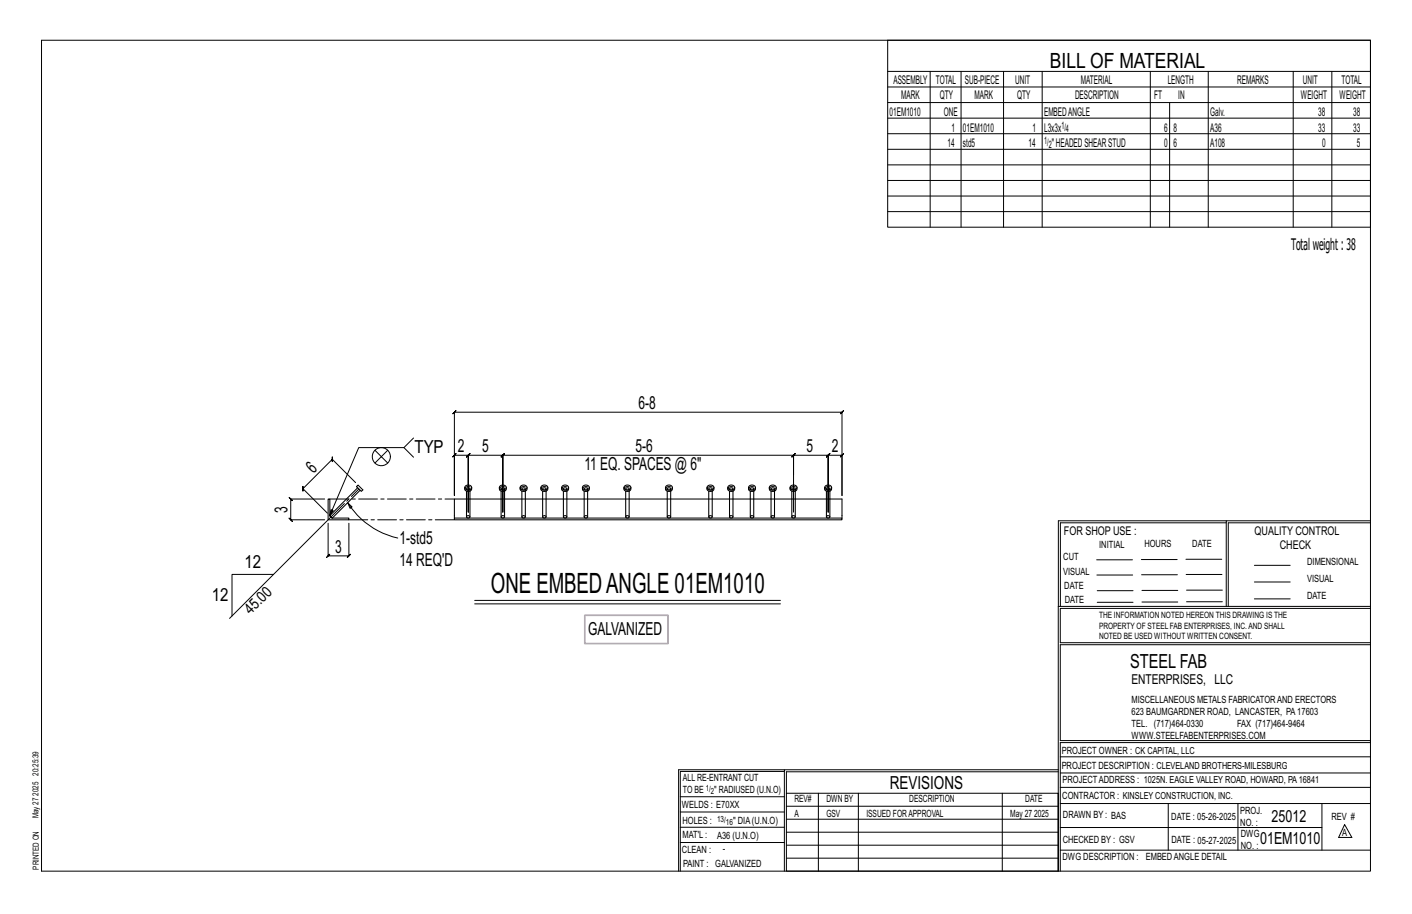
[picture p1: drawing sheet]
<svg xmlns="http://www.w3.org/2000/svg" width="432mm" height="279mm" viewBox="0 0 432 279" stroke-linecap="round" stroke-linejoin="round" font-family="sans-serif">
<g fill="none" stroke="#000" stroke-width=".31">
<path d="M12.7 12.3h406.4v254h-406.4zM271.5 12.3h147.6v57.2h-147.6zM271.5 21.8h147.6M271.5 26.6h147.6M271.5 31.4h147.6M271.5 36.1h147.6M284.5 21.8v47.7M293.9 21.8v47.7M306.9 21.8v47.7M318.7 21.8v47.7M351.8 21.8v47.7M357.7 31.4v38.1"/>
<path d="M369.5 21.8v47.7M395.5 21.8v47.7M407.3 21.8v47.7M271.5 40.9h147.6M271.5 45.6h147.6M271.5 50.4h147.6M271.5 55.2h147.6M271.5 59.9h147.6M271.5 64.7h147.6M114.7 137.6l1.9 2 2-2M123.5 136.8l3 3M126.5 133.9l-3 2.9h-13.8l-8.8 20.8 .3-1.8 .7 .3-1 1.5"/>
<path d="M99.3 152.5h-10.4l-.5-.5 1 1-.5-.5v6.4l-.5-.5 1 1-.5-.5h10.4M100.3 160v9.9l-.5 .5 1-1-.5 .5h6.4l-.5 .5 1-1-.5 .5v-9.9M101.2 158l-31 31M106.4 153.7l1.3 1.3-.6 .4zM106.4 153.7a24.4 24.4 0 0 0 15.2 10.8M108.7 147.5l-7.1-7.1v-.7v1.4v-.7l-9 9v-.7v1.4v-.7l7.5 7.5M114.7 141.5l1.9-1.9 2 1.9M242.7 145.2v-6l.5-.5-1 1 .5-.5h-88.9l.5-.5-1 1 .5-.5v17.4v-17.4l.5-.5-1 1 .5-.5h-10.6l.5-.5-1 1 .5-.5v17.4v-17.4l.5-.5-1 1 .5-.5h-4.2l.5-.5-1 1 .5-.5v12.3v-25.5l-.5 .5 1-1-.5 .5h118.5l-.5 .5 1-1-.5 .5v25.5v-12.3l.5-.5-1 1 .5-.5h-4.2l.5-.5-1 1 .5-.5v17.4v-17.4l.5-.5-1 1 .5-.5h-10.6l.5-.5-1 1 .5-.5v17.4M375 159.8h-50.7v25.6M375 159.2h-51.3l-.1 107.1M419.1 159.2h-44.1v26.2M419.1 159.8h-43.5v25.6"/>
<path d="M83.6 175.6h-12.7v12.7M335.4 171.1h10.9M335.4 175.8h11M349 171h11M349.1 175.7h11M362.7 171h10.9M362.7 175.6h11M383.6 172.8h11M383.6 177.9h11M145.2 183.5h93.5M145.2 184.6h93.5M323.7 185.4h95.4"/>
<path d="M335.5 184.1h11M335.5 180.6h11M349.2 184h11M349.2 180.5h11M362.9 180.4h10.9M362.9 184h10.9M383.6 183.1h11M419.1 186h-94.9v10.5h94.9M419.1 197.1h-94.9v29.3h94.9v.6h-94.9v39.3M239.9 235.8h-31.9v30.5M239.9 235.3h-32.4v31M323.6 235.3h-83.7v31"/>
<path d="M323.6 235.9h-83.1v6.6M324.2 236.3h94.9M324.2 231.4h94.9M208 252.9h31.9M208 257.5h31.9M208 243.6h31.9M208 248.2h31.9M240.5 242.5h83.1v23.8h-83.1zM240.5 258.4h83.1M240.5 254.4h83.1M240.5 250.4h83.1M240.5 246.5h83.1"/>
<path d="M250.3 242.5v23.8M262.5 242.5v23.8M306.5 242.5v23.8M324.2 253h80.1M324.2 245.6h94.9M324.2 259.9h94.9M324.2 240.7h94.9M357.3 245.6v14.3M378.6 245.6v14.3M404.3 245.6v14.3M411.2 252.1l2.2 3.9h-4zM240.5 262.3h83.1"/>
<circle cx="116.6" cy="139.6" r="2.77"/>
</g>
<path d="M178.8 188.1h25.5v8.6h-25.5z" fill="none" stroke="#f0f" stroke-width=".5"/>
<g fill="none" stroke="#000" stroke-width=".32">
<path d="M100.3 152.5h.6v5.1a.79 .79 0 0 0 .8 .8h5v.5h-6.4zM109 148.7l.5-.4 1.5 1.5-.5 .4zM109.4 149.1l-8.5 8.5 .7 .8 8.5-8.5M139 158.4h118.5v.5h-118.5zM142.1 149a1.07 1.07 0 0 0 1.1 1.2 1.07 1.07 0 0 0 1-1.2M142.4 148.5a1.04 1.04 0 0 1 1.1-.2 1.04 1.04 0 0 1 .7 1 1.07 1.07 0 0 1-1.2 .5 1.07 1.07 0 0 1-.8-1zM142.7 152.5h-3.7v5.9M142.7 150.1v7.9l.5 .4 .5-.4v-7.9M143.7 152.5h9.5M152.7 149a1.07 1.07 0 0 0 1.1 1.2 1.07 1.07 0 0 0 1-1.2M153 148.5a1.04 1.04 0 0 1 1.1-.2 1.04 1.04 0 0 1 .7 1 1.07 1.07 0 0 1-1.2 .5 1.07 1.07 0 0 1-.8-1zM153.2 150.1v7.9l.6 .4 .5-.4v-7.9"/>
<path d="M154.3 152.5h5.3M159.1 149a1.07 1.07 0 0 0 1 1.2 1.07 1.07 0 0 0 1.1-1.2M159.3 148.5a1.04 1.04 0 0 1 1.2-.2 1.04 1.04 0 0 1 .6 1 1.07 1.07 0 0 1-1.2 .5 1.07 1.07 0 0 1-.8-1zM159.6 150.1v7.9l.5 .4 .6-.4v-7.9M160.7 152.5h5.2M165.4 149a1.07 1.07 0 0 0 1.1 1.2 1.07 1.07 0 0 0 1-1.2M165.7 148.5a1.04 1.04 0 0 1 1.1-.2 1.04 1.04 0 0 1 .7 1 1.07 1.07 0 0 1-1.2 .5 1.07 1.07 0 0 1-.8-1zM165.9 150.1v7.9l.6 .4 .5-.4v-7.9M167 152.5h5.3M171.8 149a1.07 1.07 0 0 0 1 1.2 1.07 1.07 0 0 0 1.1-1.2M172 148.5a1.04 1.04 0 0 1 1.2-.2 1.04 1.04 0 0 1 .6 1 1.07 1.07 0 0 1-1.2 .5 1.07 1.07 0 0 1-.8-1zM172.3 150.1v7.9l.5 .4 .6-.4v-7.9"/>
<path d="M173.4 152.5h5.2M178.1 149a1.07 1.07 0 0 0 1.1 1.2 1.07 1.07 0 0 0 1-1.2M178.4 148.5a1.04 1.04 0 0 1 1.1-.2 1.04 1.04 0 0 1 .7 1 1.07 1.07 0 0 1-1.2 .5 1.07 1.07 0 0 1-.8-1zM178.6 150.1v7.9l.6 .4 .5-.4v-7.9M179.7 152.5h11.6M190.8 149a1.07 1.07 0 0 0 1.1 1.2 1.07 1.07 0 0 0 1-1.2M191.1 148.5a1.04 1.04 0 0 1 1.1-.2 1.04 1.04 0 0 1 .7 1 1.07 1.07 0 0 1-1.2 .5 1.07 1.07 0 0 1-.8-1zM191.3 150.1v7.9l.6 .4 .5-.4v-7.9M192.4 152.5h11.6M203.5 149a1.07 1.07 0 0 0 1.1 1.2 1.07 1.07 0 0 0 1-1.2M203.8 148.5a1.04 1.04 0 0 1 1.1-.2 1.04 1.04 0 0 1 .7 1 1.07 1.07 0 0 1-1.2 .5 1.07 1.07 0 0 1-.8-1zM204 150.1v7.9l.6 .4 .5-.4v-7.9"/>
<path d="M205.1 152.5h11.6M216.2 149a1.07 1.07 0 0 0 1.1 1.2 1.07 1.07 0 0 0 1-1.2M216.5 148.5a1.04 1.04 0 0 1 1.1-.2 1.04 1.04 0 0 1 .7 1 1.07 1.07 0 0 1-1.2 .5 1.07 1.07 0 0 1-.8-1zM216.7 150.1v7.9l.6 .4 .5-.4v-7.9M217.8 152.5h5.3M222.6 149a1.07 1.07 0 0 0 1 1.2 1.07 1.07 0 0 0 1.1-1.2M222.8 148.5a1.04 1.04 0 0 1 1.2-.2 1.04 1.04 0 0 1 .6 1 1.07 1.07 0 0 1-1.2 .5 1.07 1.07 0 0 1-.8-1zM223.1 150.1v7.9l.5 .4 .6-.4v-7.9M224.2 152.5h5.2M228.9 149a1.07 1.07 0 0 0 1.1 1.2 1.07 1.07 0 0 0 1-1.2M229.2 148.5a1.04 1.04 0 0 1 1.1-.2 1.04 1.04 0 0 1 .7 1 1.07 1.07 0 0 1-1.2 .5 1.07 1.07 0 0 1-.8-1zM229.4 150.1v7.9l.6 .4 .5-.4v-7.9"/>
<path d="M230.5 152.5h5.3M235.3 149a1.07 1.07 0 0 0 1 1.2 1.07 1.07 0 0 0 1.1-1.2M235.5 148.5a1.04 1.04 0 0 1 1.2-.2 1.04 1.04 0 0 1 .6 1 1.07 1.07 0 0 1-1.2 .5 1.07 1.07 0 0 1-.8-1zM235.8 150.1v7.9l.5 .4 .6-.4v-7.9M236.9 152.5h5.2M241.6 149a1.07 1.07 0 0 0 1.1 1.2 1.07 1.07 0 0 0 1-1.2M241.9 148.5a1.04 1.04 0 0 1 1.1-.2 1.04 1.04 0 0 1 .7 1 1.07 1.07 0 0 1-1.2 .5 1.07 1.07 0 0 1-.8-1zM242.1 150.1v7.9l.6 .4 .5-.4v-7.9M243.2 152.5h9.5M252.2 149a1.07 1.07 0 0 0 1.1 1.2 1.07 1.07 0 0 0 1-1.2M252.4 148.5a1.04 1.04 0 0 1 1.2-.2 1.04 1.04 0 0 1 .6 1 1.07 1.07 0 0 1-1.1 .5 1.07 1.07 0 0 1-.8-1zM252.7 150.1v7.9l.6 .4 .5-.4v-7.9"/>
<path d="M253.8 152.5h3.7v5.9"/>
</g>
<g fill="none" stroke="#000" stroke-width=".31" stroke-dasharray="2 1.4">
<path d="M100.9 157.6h.1M101.6 158.4h.1M142.1 149.5a1.12 1.12 0 0 1 1.1-.8 1.12 1.12 0 0 1 1 .8M143.2 157.6l-.5 .4M143.7 152.5h-1M143.7 150.1l-.1-.8-.4-.2-.5 .2v.8M143.7 149.5l-.5 .4-.5-.4M143.7 158l-.5-.4M152.7 149.5a1.12 1.12 0 0 1 1.1-.8 1.12 1.12 0 0 1 1 .8M153.8 157.6l-.6 .4M154.3 152.5h-1.1M154.3 150.1l-.1-.8-.4-.2-.5 .2-.1 .8"/>
<path d="M154.3 149.5l-.5 .4-.6-.4M154.3 158l-.5-.4M159.1 149.5a1.12 1.12 0 0 1 1-.8 1.12 1.12 0 0 1 1.1 .8M160.1 157.6l-.5 .4M160.7 152.5h-1.1M160.7 150.1l-.1-.8-.5-.2-.4 .2-.1 .8M160.7 149.5l-.6 .4-.5-.4M160.7 158l-.6-.4M165.4 149.5a1.12 1.12 0 0 1 1.1-.8 1.12 1.12 0 0 1 1 .8M166.5 157.6l-.6 .4M167 152.5h-1.1M167 150.1l-.1-.8-.4-.2-.5 .2-.1 .8"/>
<path d="M167 149.5l-.5 .4-.6-.4M167 158l-.5-.4M171.8 149.5a1.12 1.12 0 0 1 1-.8 1.12 1.12 0 0 1 1.1 .8M172.8 157.6l-.5 .4M173.4 152.5h-1.1M173.4 150.1l-.1-.8-.5-.2-.4 .2-.1 .8M173.4 149.5l-.6 .4-.5-.4M173.4 158l-.6-.4M178.1 149.5a1.12 1.12 0 0 1 1.1-.8 1.12 1.12 0 0 1 1 .8M179.2 157.6l-.6 .4M179.7 152.5h-1.1M179.7 150.1l-.1-.8-.4-.2-.5 .2-.1 .8"/>
<path d="M179.7 149.5l-.5 .4-.6-.4M179.7 158l-.5-.4M190.8 149.5a1.12 1.12 0 0 1 1.1-.8 1.12 1.12 0 0 1 1 .8M191.6 157.7l-.3 .3M192.4 152.5h-1.1M192.4 150.1l-.1-.8-.4-.2-.5 .2-.1 .8M192.4 149.5l-.5 .4-.6-.4M192.4 158l-.3-.3h-.5M203.5 149.5a1.12 1.12 0 0 1 1.1-.8 1.12 1.12 0 0 1 1 .8M204.3 157.7l-.3 .3M205.1 152.5h-1.1M205.1 150.1l-.1-.8-.4-.2-.5 .2-.1 .8"/>
<path d="M205.1 149.5l-.5 .4-.6-.4M205.1 158l-.3-.3h-.5M216.2 149.5a1.12 1.12 0 0 1 1.1-.8 1.12 1.12 0 0 1 1 .8M217 157.7l-.3 .3M217.8 152.5h-1.1M217.8 150.1l-.1-.8-.4-.2-.5 .2-.1 .8M217.8 149.5l-.5 .4-.6-.4M217.8 158l-.3-.3h-.5M222.6 149.5a1.12 1.12 0 0 1 1-.8 1.12 1.12 0 0 1 1.1 .8M223.4 157.7l-.3 .3M224.2 152.5h-1.1M224.2 150.1l-.1-.8-.5-.2-.4 .2-.1 .8"/>
<path d="M224.2 149.5l-.6 .4-.5-.4M224.2 158l-.3-.3h-.5M228.9 149.5a1.12 1.12 0 0 1 1.1-.8 1.12 1.12 0 0 1 1 .8M229.7 157.7l-.3 .3M230.5 152.5h-1.1M230.5 150.1l-.1-.8-.4-.2-.5 .2-.1 .8M230.5 149.5l-.5 .4-.6-.4M230.5 158l-.3-.3h-.5M235.3 149.5a1.12 1.12 0 0 1 1-.8 1.12 1.12 0 0 1 1.1 .8M236.1 157.7l-.3 .3M236.9 152.5h-1.1M236.9 150.1l-.1-.8-.5-.2-.4 .2-.1 .8"/>
<path d="M236.9 149.5l-.6 .4-.5-.4M236.9 158l-.3-.3h-.5M241.6 149.5a1.12 1.12 0 0 1 1.1-.8 1.12 1.12 0 0 1 1 .8M242.4 157.7l-.3 .3M243.2 152.5h-1.1M243.2 150.1l-.1-.8-.4-.2-.5 .2-.1 .8M243.2 149.5l-.5 .4-.6-.4M243.2 158l-.3-.3h-.5M252.2 149.5a1.12 1.12 0 0 1 1.1-.8 1.12 1.12 0 0 1 1 .8M253 157.7l-.3 .3M253.8 152.5h-1.1M253.8 150.1l-.1-.8-.4-.2-.5 .2-.1 .8"/>
<path d="M253.8 149.5l-.5 .4-.6-.4M253.8 158l-.3-.3h-.5"/>
</g>
<path d="M100.9 152.5h38.1M101.2 158l8.6-8.5M106.7 158.9h32.3" fill="none" stroke="#000" stroke-width=".31" stroke-dasharray="5.8 1 1 1"/>
<text font-size="8.6" x="150.1" y="181.3">ONE EMBEDANGLE 01EM1010</text>
<text font-size="6.4" x="321.1" y="20.7">BILL OF MATERIAL</text>
<text font-size="5.9" x="345.6" y="204.1">STEEL FAB</text>
<g font-size="5.5">
<text x="195.2" y="125">6-8</text>
<text x="126.7" y="138.6">TYP</text>
<text x="140" y="138.2">2</text>
<text x="147.5" y="138.2">5</text>
<text x="178.7" y="143.7">11 EQ. SPACES @ 6&quot;</text>
<text x="194.3" y="138.2">5-6</text>
<text x="246.6" y="138.2">5</text>
<text x="254.3" y="138.2">2</text>
<text x="95.8" y="144.8" transform="rotate(-45 95.8 144.8)">6</text>
<text x="87.9" y="156.7" transform="rotate(-90 87.9 156.7)">3</text>
<text x="122.2" y="166.4">1-std5</text>
<text x="74.7" y="173.5">12</text>
<text x="102.5" y="168.9">3</text>
<text x="122.2" y="172.9">14 REQ'D</text>
<text x="64.8" y="183.7">12</text>
<text x="179.9" y="194.2">GALVANIZED</text>
<text x="272.2" y="241.1">REVISIONS</text>
</g>
<g font-size="5.1">
<text x="388.9" y="251.3">25012</text>
<text x="385.3" y="258.1">01EM1010</text>
</g>
<text font-size="4.9" x="394.8" y="76.4">Totalweight : 38</text>
<text font-size="4.7" x="76.6" y="188.1" transform="rotate(-45 76.6 188.1)">45.0</text>
<text font-size="4.2" x="346" y="209.1">ENTERPRISES, LLC</text>
<g font-size="3.7">
<text x="273.2" y="25.6">ASSEMBLY</text>
<text x="286.2" y="25.6">TOTAL</text>
<text x="295.1" y="25.6">SUB-PIECE</text>
<text x="310.4" y="25.6">UNIT</text>
<text x="330.5" y="25.6">MATERIAL</text>
<text x="357.1" y="25.6">LENGTH</text>
<text x="378.3" y="25.6">REMARKS</text>
<text x="398.4" y="25.6">UNIT</text>
<text x="410.2" y="25.6">TOTAL</text>
<text x="272.1" y="35.5">01EM1010</text>
<text x="275.6" y="30.4">MARK</text>
<text x="287.4" y="30.4">QTY</text>
<text x="288.6" y="35.5">ONE</text>
<text x="298" y="30.4">MARK</text>
<text x="311" y="30.4">QTY</text>
<text x="319.3" y="35.5">EMBEDANGLE</text>
<text x="328.7" y="30.4">DESCRIPTION</text>
<text x="353" y="30.4">FT</text>
<text x="360.3" y="30.4">IN</text>
<text x="370.1" y="35.5">Galv.</text>
<text x="397.8" y="30.4">WEIGHT</text>
<text x="403.2" y="35.5">38</text>
<text x="409.6" y="30.4">WEIGHT</text>
<text x="413.8" y="35.5">38</text>
<text x="290.9" y="40.2">1</text>
<text x="294.5" y="40.2">01EM1010</text>
<text x="315.8" y="40.2">1</text>
<text x="319.3" y="40.2">L3x3x</text>
<text x="356" y="40.2">6</text>
<text x="358.9" y="40.2">8</text>
<text x="370.1" y="40.2">A36</text>
<text x="403.2" y="40.2">33</text>
<text x="413.8" y="40.2">33</text>
<text x="289.8" y="45">14</text>
<text x="294.5" y="45">std5</text>
<text x="314.6" y="45">14</text>
<text x="321.6" y="45">&quot;HEADEDSHEARSTUD</text>
<text x="356" y="45">0</text>
<text x="358.9" y="45">6</text>
<text x="370.1" y="45">A108</text>
<text x="404.3" y="45">0</text>
<text x="415" y="45">5</text>
<text x="325.3" y="163.4">FOR SHOP USE :</text>
<text x="383.7" y="163.4">QUALITY CONTROL</text>
<text x="391.4" y="167.8">CHECK</text>
</g>
<g font-size="3.1">
<text x="324.6" y="39.4">1/</text>
<text x="326" y="40.5">4</text>
<text x="319.3" y="44.1">1/</text>
<text x="320.7" y="45.3">2</text>
<text x="336.2" y="167.4">INITIAL</text>
<text x="350" y="167.1">HOURS</text>
<text x="364.6" y="167.2">DATE</text>
<text x="325.2" y="171.3">CUT</text>
<text x="399.8" y="172.8">DIMENSIONAL</text>
<text x="325.1" y="175.8">VISUAL</text>
<text x="399.8" y="177.9">VISUAL</text>
<text x="325.5" y="180">DATE</text>
<text x="325.7" y="184.4">DATE</text>
<text x="399.8" y="183.1">DATE</text>
<text x="346" y="215">MISCELLANEOUS METALS FABRICATORAND ERECTORS</text>
<text x="346" y="218.6">623 BAUMGARDNER ROAD, LANCASTER, PA17603</text>
<text x="346" y="225.8">WWW.STEELFABENTERPRISES.COM</text>
<text x="346" y="222.2">TEL. (717)464-0330</text>
<text x="378.3" y="222.2">FAX (717)464-9464</text>
<text x="324.7" y="230.5">PROJECT OWNER : CK CAPITAL, LLC</text>
<text x="208.8" y="238.8">ALL RE-ENTRANT CUT</text>
<text x="324.7" y="235.1">PROJECT DESCRIPTION : CLEVELAND BROTHERS-MILESBURG</text>
<text x="324.9" y="239.5">PROJECTADDRESS : 1025N. EAGLE VALLEY ROAD, HOWARD, PA16841</text>
<text x="208.8" y="242.5">TO BE</text>
<text x="218.4" y="242.5">&quot; RADIUSED (U.N.O)</text>
<text x="242.9" y="245.3">REV#</text>
<text x="252.7" y="245.3">DWN BY</text>
<text x="278.1" y="245.3">DESCRIPTION</text>
<text x="313.5" y="245.3">DATE</text>
<text x="324.9" y="244.2">CONTRACTOR : KINSLEY CONSTRUCTION, INC.</text>
<text x="208.5" y="247">WELDS : E70XX</text>
<text x="208.7" y="251.7">HOLES :</text>
<text x="224.2" y="251.8">&quot; DIA(U.N.O)</text>
<text x="242.9" y="249.9">A</text>
<text x="252.7" y="249.9">GSV</text>
<text x="264.9" y="249.9">ISSUED FORAPPROVAL</text>
<text x="309" y="249.9">May 27</text>
<text x="316.2" y="249.9">2025</text>
<text x="325.1" y="250">DRAWN BY : BAS</text>
<text x="358.2" y="250.5">DATE : 05-26-2025</text>
<text x="379.3" y="248.9">PROJ.</text>
<text x="407.2" y="250.5">REV #</text>
<text x="208.7" y="256.3">MAT'L :</text>
<text x="219.3" y="256.4">A36 (U.N.O)</text>
<text x="325" y="257.6">CHECKED BY : GSV</text>
<text x="358.3" y="257.7">DATE : 05-27-2025</text>
<text x="379.3" y="252.5">NO. :</text>
<text x="379.5" y="255.9">DWG</text>
<text x="410.5" y="255.5">A</text>
<text x="208.6" y="260.7">CLEAN :</text>
<text x="221.1" y="260.6">-</text>
<text x="324.9" y="262.9">DWG DESCRIPTION :</text>
<text x="350.4" y="263">EMBEDANGLE DETAIL</text>
<text x="379.5" y="259.5">NO. :</text>
<text x="208.9" y="265">PAINT : GALVANIZED</text>
</g>
<g font-size="2.7">
<text x="336.1" y="189">THE INFORMATION NOTED HEREON THIS DRAWING IS THE</text>
<text x="336.1" y="195.4">NOTED BE USED WITHOUT WRITTEN CONSENT.</text>
<text x="336.1" y="192.2">PROPERTY OF STEEL FAB ENTERPRISES, INC.AND SHALL</text>
</g>
<g font-size="2.6">
<text x="215.9" y="241.8">1/</text>
<text x="217.4" y="242.7">2</text>
<text x="219.3" y="251.1">13/</text>
<text x="222" y="252.1">16</text>
</g>
<g font-size="2.5">
<text x="11.7" y="237.1" transform="rotate(-90 11.7 237.1)">20:25:39</text>
<text x="11.8" y="243.3" transform="rotate(-90 11.8 243.3)">2025</text>
<text x="11.8" y="250.1" transform="rotate(-90 11.8 250.1)">May 27</text>
<text x="11.9" y="265.8" transform="rotate(-90 11.9 265.8)">PRINTED ON</text>
</g>
</svg>
